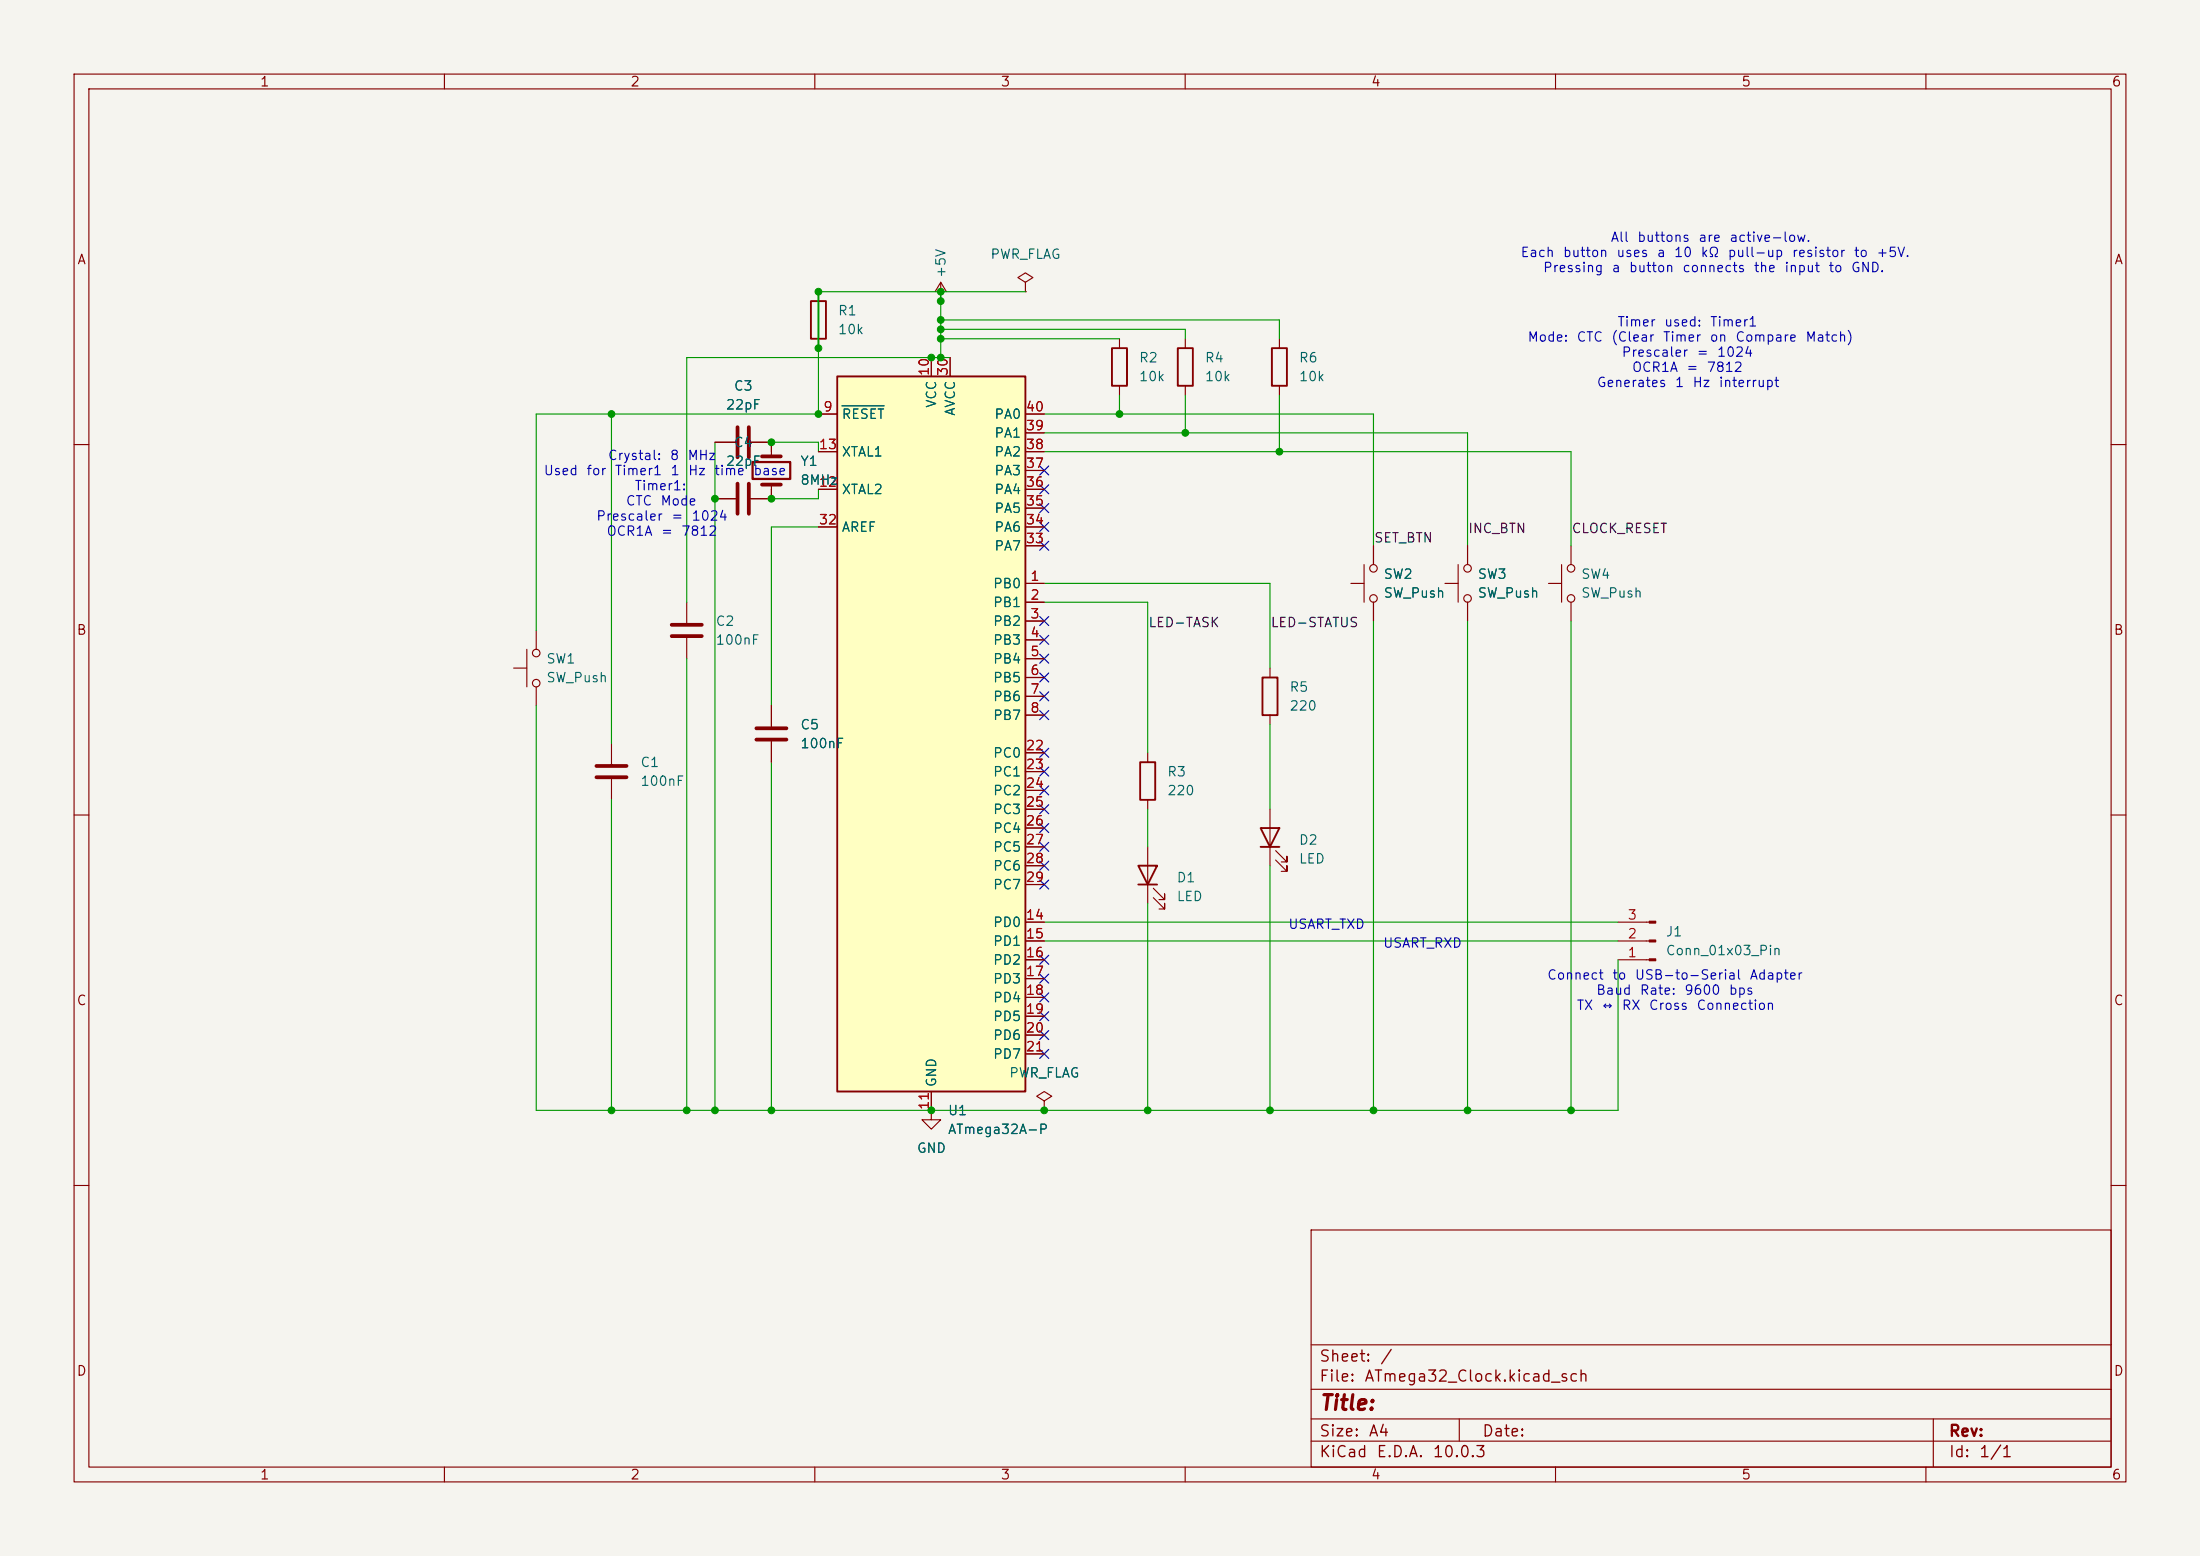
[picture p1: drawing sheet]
<svg xmlns="http://www.w3.org/2000/svg" width="297mm" height="210mm" viewBox="0 0 297 210" stroke-linecap="round" stroke-linejoin="round" font-family="sans-serif">
<path d="M0 0h297v210h-297z" fill="#f5f4ef" stroke="#f5f4ef" stroke-width=".14"/>
<g fill="none" stroke="#840000" stroke-width=".15">
<path d="M10 10h277v190h-277zM12 12h273v186h-273zM60 10v2M110 10v2M160 10v2M210 10v2M260 10v2M127 38.1l-.8 1.3M127 38.1l.8 1.3M127 38.1v2.5M138.4 38.1l1-.6-1-.7-1 .7 1 .6v1.3M138.4 39.4h.1"/>
<path d="M127 40.6h.1M151.1 45.7v1.3M151.1 52.1v1.2M160 45.7v1.3M160 52.1v1.2M10 60h2M182.4 78.7h1.7M184.1 76.2v5.1M185.4 73.7v2.5M209 78.7h1.8M210.8 76.2v5.1M212.1 73.7v2.5"/>
<path d="M285 60h2M69.3 90.2h1.8M71.1 87.6v5.1M72.4 85.1v2.5M72.4 92.7v2.6M171.4 90.2v1.2M171.4 96.5v1.3M185.4 81.3v2.5M212.1 81.3v2.5M10 110h2M82.5 100.3v2.8M82.5 105.2v2.8"/>
<path d="M154.9 101.6v1.3M154.9 108v1.2M154.9 114.3v7.6M155.7 119.9l1.5 1.5v-.7v.7h-.7M171.4 109.2v7.6M172.2 116.1l1.5 1.5v-.8v.8h-.7M172.2 114.8l1.5 1.5v-.7v.7h-.7M285 110h2M155.7 121.2l1.5 1.5v-.8v.8h-.7M218.4 129.5h4.3M218.4 127h4.3M218.4 124.5h4.3"/>
<path d="M125.7 149.9v1.2h1.3l-1.3 1.3-1.2-1.3h1.2M125.7 149.9h.1M141 148.6l1-.6-1-.7-1 .7 1 .6v1.3M141 149.9h.1M10 160h2M177 166h108v32h-108zM285 160h2M60 198v2M110 198v2M160 198v2M177 194.5h108M177 191.5h108"/>
<path d="M177 187.5h108M177 181.5h108M197 191.5v3M210 198v2M260 198v2M261 191.5v6.5"/>
<circle cx="185.4" cy="76.7" r=".51"/>
<circle cx="212.1" cy="76.7" r=".51"/>
<circle cx="72.4" cy="92.2" r=".51"/>
<circle cx="72.4" cy="88.1" r=".51"/>
<circle cx="185.4" cy="80.8" r=".51"/>
<circle cx="212.1" cy="80.8" r=".51"/>
</g>
<g fill="#840000" stroke="#840000" stroke-width=".15">
<path d="M222.7 129.4h.8v.3h-.8z"/>
<path d="M222.7 126.9h.8v.2h-.8z"/>
<path d="M222.7 124.3h.8v.3h-.8z"/>
</g>
<path d="M150.1 47h2v5.1h-2zM159 47h2v5.1h-2zM170.4 91.4h2.1v5.1h-2.1zM153.7 116.8h2.5l-1.3 2.6zM153.7 119.4h2.5M153.9 102.9h2.1v5.1h-2.1zM170.2 111.8h2.5l-1.3 2.5zM170.2 114.3h2.5" fill="none" stroke="#840000" stroke-width=".25"/>
<path d="M80.5 103.4h4.1M80.5 104.9h4.1" fill="none" stroke="#840000" stroke-width=".51"/>
<path d="M113 50.8h25.4v96.5h-25.4z" fill="#ffffc2"/>
<path d="M109.5 40.6h2v5.1h-2zM113 50.8h25.4v96.5h-25.4zM171.7 47h2v5.1h-2z" fill="none" stroke="#840000" stroke-width=".25"/>
<g fill="none" stroke="#840000" stroke-width=".15">
<path d="M110.5 39.4v1.2M96.5 59.7h2.8M101.3 59.7h2.8v1.9M110.5 55.9h2.5M110.5 45.7v1.3M125.7 48.3v2.5M128.3 48.3v2.5M138.4 55.9h2.6M138.4 58.4h2.6M172.7 45.7v1.3M172.7 52.1v1.2M96.5 67.3h2.8"/>
<path d="M104.1 65.4v1.9h-2.8M110.5 66h2.5M110.5 61h2.5M110.5 71.1h2.5M138.4 78.7h2.6M138.4 66h2.6M138.4 61h2.6M138.4 71.1h2.6M138.4 73.7h2.6M138.4 68.6h2.6M138.4 63.5h2.6M185.4 73.7v2.5"/>
<path d="M195.1 78.7h1.7M196.8 76.2v5.1M198.1 73.7v2.5M92.7 81.3v2.8M92.7 86.1v2.8M104.1 95.3v2.7M138.4 81.3h2.6M138.4 83.8h2.6M138.4 86.4h2.6M138.4 88.9h2.6M138.4 91.4h2.6M138.4 94h2.6"/>
<path d="M138.4 96.5h2.6M185.4 81.3v2.5M198.1 81.3v2.5M104.1 100.1v2.8M138.4 101.6h2.6M138.4 104.1h2.6M138.4 106.7h2.6M138.4 109.2h2.6M138.4 111.8h2.6M138.4 114.3h2.6M138.4 116.8h2.6M138.4 119.4h2.6"/>
<path d="M138.4 124.5h2.6M138.4 127h2.6M138.4 129.5h2.6M138.4 132.1h2.6M138.4 134.6h2.6M138.4 137.2h2.6M138.4 139.7h2.6M125.7 149.9h.1M125.7 147.3v2.6M138.4 142.2h2.6M141 149.9h.1"/>
<circle cx="198.1" cy="76.7" r=".51"/>
<circle cx="198.1" cy="80.8" r=".51"/>
</g>
<path d="M113.7 54.8h5.7" fill="none" stroke="#006464" stroke-width=".15"/>
<path d="M99.6 57.7v4M101.1 57.7v4M99.6 65.3v4M101.1 65.3v4M102.9 65.4h2.5M102.9 61.6h2.5M90.7 84.3h4M90.7 85.9h4M102.1 98.3h4.1M102.1 99.8h4.1" fill="none" stroke="#840000" stroke-width=".51"/>
<path d="M101.6 62.4h5.1v2.2h-5.1z" fill="none" stroke="#840000" stroke-width=".3"/>
<path d="M110.5 39.4v7.6" fill="none" stroke="#009600" stroke-width=".25"/>
<g fill="none" stroke="#009600" stroke-width=".15">
<path d="M110.5 39.4h27.9M127 39.4v8.9M82.5 55.9v44.4M96.5 59.7v90.2M104.1 59.7h6.4v1.3M110.5 47v8.9h-38.1v29.2M127 44.5h33v1.2M127 43.2h45.7v2.5M127 45.7h24.1M128.3 48.3h-35.6v33M141 55.9h44.4v17.8M141 58.4h57.1v15.3"/>
<path d="M151.1 53.3v2.6M160 53.3v5.1M172.7 53.3v7.7M110.5 71.1h-6.4v24.2M110.5 66v1.3h-6.4M141 61h71.1v12.7M141 78.7h30.4v11.5M72.4 95.3v54.6h146v-20.4M92.7 88.9v61M141 81.3h13.9v20.3M171.4 97.8v11.4M185.4 83.8v66.1"/>
<path d="M198.1 83.8v66.1M212.1 83.8v66.1M82.5 108v41.9M104.1 102.9v47M154.9 109.2v5.1M171.4 116.8v33.1M141 127h77.4M141 124.5h77.4M154.9 121.9v28"/>
</g>
<g fill="none" stroke="#000084" stroke-width=".15">
<path d="M140.4 62.9l1.2 1.2M140.4 73.1l1.2 1.2M140.4 68l1.2 1.2M140.4 70.5l1.2 1.2M140.4 65.4l1.2 1.2M141.6 62.9l-1.2 1.2M141.6 73.1l-1.2 1.2M141.6 68l-1.2 1.2M141.6 70.5l-1.2 1.2M141.6 65.4l-1.2 1.2M140.4 83.2l1.2 1.2M140.4 93.4l1.2 1.2"/>
<path d="M140.4 95.9l1.2 1.2M140.4 90.8l1.2 1.2M140.4 85.8l1.2 1.2M140.4 88.3l1.2 1.2M141.6 83.2l-1.2 1.2M141.6 93.4l-1.2 1.2M141.6 95.9l-1.2 1.2M141.6 90.8l-1.2 1.2M141.6 85.8l-1.2 1.2M141.6 88.3l-1.2 1.2M140.4 106.1l1.2 1.2M140.4 111.2l1.2 1.2"/>
<path d="M140.4 118.8l1.2 1.2M140.4 116.2l1.2 1.2M140.4 101l1.2 1.2M140.4 103.5l1.2 1.2M140.4 113.7l1.2 1.2M140.4 108.6l1.2 1.2M141.6 106.1l-1.2 1.2M141.6 111.2l-1.2 1.2M141.6 118.8l-1.2 1.2M141.6 116.2l-1.2 1.2M141.6 101l-1.2 1.2M141.6 103.5l-1.2 1.2"/>
<path d="M141.6 113.7l-1.2 1.2M141.6 108.6l-1.2 1.2M140.4 136.6l1.2 1.2M140.4 131.5l1.2 1.2M140.4 128.9l1.2 1.2M140.4 134l1.2 1.2M140.4 139.1l1.2 1.2M141.6 136.6l-1.2 1.2M141.6 131.5l-1.2 1.2M141.6 128.9l-1.2 1.2M141.6 134l-1.2 1.2M141.6 139.1l-1.2 1.2"/>
<path d="M140.4 141.6l1.2 1.2M141.6 141.6l-1.2 1.2"/>
</g>
<g fill="#009600" stroke="#009600" stroke-width=".14">
<circle cx="198.1" cy="149.9" r=".46"/>
<circle cx="212.1" cy="149.9" r=".46"/>
<circle cx="172.7" cy="61" r=".46"/>
<circle cx="127" cy="48.3" r=".46"/>
<circle cx="127" cy="44.5" r=".46"/>
<circle cx="127" cy="39.4" r=".46"/>
<circle cx="127" cy="40.6" r=".46"/>
<circle cx="92.7" cy="149.9" r=".46"/>
<circle cx="96.5" cy="149.9" r=".46"/>
<circle cx="104.1" cy="149.9" r=".46"/>
<circle cx="125.7" cy="149.9" r=".46"/>
<circle cx="82.5" cy="149.9" r=".46"/>
<circle cx="96.5" cy="67.3" r=".46"/>
<circle cx="104.1" cy="59.7" r=".46"/>
<circle cx="127" cy="43.2" r=".46"/>
<circle cx="125.7" cy="48.3" r=".46"/>
<circle cx="127" cy="45.7" r=".46"/>
<circle cx="110.5" cy="55.9" r=".46"/>
<circle cx="110.5" cy="47" r=".46"/>
<circle cx="82.5" cy="55.9" r=".46"/>
<circle cx="110.5" cy="39.4" r=".46"/>
<circle cx="104.1" cy="67.3" r=".46"/>
<circle cx="141" cy="149.9" r=".46"/>
<circle cx="154.9" cy="149.9" r=".46"/>
<circle cx="171.4" cy="149.9" r=".46"/>
<circle cx="151.1" cy="55.9" r=".46"/>
<circle cx="160" cy="58.4" r=".46"/>
<circle cx="185.4" cy="149.9" r=".46"/>
</g>
<text font-size="2" fill="#840000" x="178" y="190.8">Title:</text>
<g font-size="1.5" fill="#840000">
<text x="178" y="184.2">Sheet:</text>
<text x="186.2" y="184.2">/</text>
<text x="178" y="186.9">File:</text>
<text x="184.1" y="186.9">ATmega32_Clock.kicad_sch</text>
<text x="178" y="197.1">KiCad</text>
<text x="178" y="194.3">Size:</text>
<text x="184.7" y="194.3">A4</text>
<text x="185.7" y="197.1">E.D.A.</text>
<text x="193.3" y="197.1">10.0.3</text>
<text x="200" y="194.3">Date:</text>
<text x="263" y="194.3">Rev:</text>
<text x="263" y="197.1">Id:</text>
<text x="267.1" y="197.1">1/1</text>
</g>
<g font-size="1.3" fill="#840000">
<text x="35" y="12">1</text>
<text x="85" y="12">2</text>
<text x="135" y="12">3</text>
<text x="185" y="12">4</text>
<text x="235" y="12">5</text>
<text x="285" y="12">6</text>
<text x="10.3" y="36">A</text>
<text x="285.3" y="36">A</text>
<text x="10.3" y="86">B</text>
<text x="285.3" y="86">B</text>
<text x="10.3" y="136">C</text>
<text x="285.3" y="136">C</text>
<text x="10.3" y="186">D</text>
<text x="285.3" y="186">D</text>
<text x="35" y="200">1</text>
<text x="85" y="200">2</text>
<text x="135" y="200">3</text>
<text x="185" y="200">4</text>
<text x="235" y="200">5</text>
<text x="285" y="200">6</text>
</g>
<g font-size="1.3" fill="#006464">
<text x="133.6" y="35.3">PWR_FLAG</text>
<text x="128" y="37.6" transform="rotate(-90 128 37.6)">+5V</text>
<text x="113" y="42.9">R1</text>
<text x="113" y="45.4">10k</text>
<text x="99" y="53">C3</text>
<text x="153.7" y="49.2">R2</text>
<text x="153.7" y="51.8">10k</text>
<text x="162.6" y="49.2">R4</text>
<text x="162.6" y="51.8">10k</text>
<text x="175.3" y="49.2">R6</text>
<text x="175.3" y="51.8">10k</text>
<text x="97.9" y="55.6">22pF</text>
<text x="113.5" y="56.9">RESET</text>
<text x="126.7" y="55.1" transform="rotate(-90 126.7 55.1)">VCC</text>
<text x="129.2" y="56.2" transform="rotate(-90 129.2 56.2)">AVCC</text>
<text x="134.2" y="59.4">PA1</text>
<text x="134.2" y="56.9">PA0</text>
<text x="97.9" y="63.2">22pF</text>
<text x="99" y="60.7">C4</text>
<text x="108" y="63.2">Y1</text>
<text x="108" y="65.7">8MHz</text>
<text x="113.5" y="61.9">XTAL1</text>
<text x="134.2" y="64.5">PA3</text>
<text x="134.2" y="61.9">PA2</text>
<text x="113.5" y="67">XTAL2</text>
<text x="134.2" y="69.6">PA5</text>
<text x="134.2" y="67">PA4</text>
<text x="113.5" y="72.1">AREF</text>
<text x="134.2" y="74.6">PA7</text>
<text x="134.2" y="72.1">PA6</text>
<text x="134" y="79.7">PB0</text>
<text x="134" y="82.3">PB1</text>
<text x="186.7" y="78.4">SW2</text>
<text x="186.7" y="81">SW_Push</text>
<text x="199.4" y="78.4">SW3</text>
<text x="199.4" y="81">SW_Push</text>
<text x="213.4" y="78.4">SW4</text>
<text x="213.4" y="81">SW_Push</text>
<text x="73.7" y="89.9">SW1</text>
<text x="96.5" y="84.8">C2</text>
<text x="96.5" y="87.3">100nF</text>
<text x="134" y="84.8">PB2</text>
<text x="134" y="87.3">PB3</text>
<text x="134" y="89.9">PB4</text>
<text x="73.7" y="92.4">SW_Push</text>
<text x="134" y="92.4">PB5</text>
<text x="134" y="95">PB6</text>
<text x="174" y="93.7">R5</text>
<text x="108" y="98.8">C5</text>
<text x="108" y="101.3">100nF</text>
<text x="134" y="97.5">PB7</text>
<text x="174" y="96.2">220</text>
<text x="86.4" y="103.8">C1</text>
<text x="86.4" y="106.4">100nF</text>
<text x="134" y="102.6">PC0</text>
<text x="134" y="105.1">PC1</text>
<text x="134" y="107.7">PC2</text>
<text x="157.5" y="105.1">R3</text>
<text x="157.5" y="107.7">220</text>
<text x="134" y="110.2">PC3</text>
<text x="134" y="112.7">PC4</text>
<text x="134" y="115.3">PC5</text>
<text x="134" y="117.8">PC6</text>
<text x="158.8" y="119.4">D1</text>
<text x="175.3" y="114.3">D2</text>
<text x="175.3" y="116.9">LED</text>
<text x="134" y="125.4">PD0</text>
<text x="134" y="120.4">PC7</text>
<text x="158.8" y="121.9">LED</text>
<text x="134" y="128">PD1</text>
<text x="134" y="130.5">PD2</text>
<text x="224.8" y="126.7">J1</text>
<text x="224.8" y="129.2">Conn_01x03_Pin</text>
<text x="134" y="133.1">PD3</text>
<text x="134" y="135.6">PD4</text>
<text x="134" y="138.1">PD5</text>
<text x="134" y="140.7">PD6</text>
<text x="134" y="143.2">PD7</text>
<text x="126.7" y="146.8" transform="rotate(-90 126.7 146.8)">GND</text>
<text x="136.2" y="145.8">PWR_FLAG</text>
<text x="123.7" y="155.9">GND</text>
<text x="127.9" y="153.4">ATmega32A-P</text>
<text x="127.9" y="150.8">U1</text>
</g>
<g font-size="1.3" fill="#0000c2">
<text x="205.2" y="35">Each</text>
<text x="210.9" y="35">button</text>
<text x="217.3" y="33">All</text>
<text x="218.1" y="35">uses</text>
<text x="220.9" y="33">buttons</text>
<text x="223.6" y="35">a</text>
<text x="225.9" y="35">10</text>
<text x="229.2" y="33">are</text>
<text x="229.5" y="35">kΩ</text>
<text x="233.1" y="35">pull-up</text>
<text x="233.4" y="33">active-low.</text>
<text x="241.8" y="35">resistor</text>
<text x="250.2" y="35">to</text>
<text x="253.2" y="35">+5V.</text>
<text x="208.2" y="37.1">Pressing</text>
<text x="217.5" y="37.1">a</text>
<text x="219.8" y="37.1">button</text>
<text x="227" y="37.1">connects</text>
<text x="236.7" y="37.1">the</text>
<text x="240.8" y="37.1">input</text>
<text x="246.7" y="37.1">to</text>
<text x="249.8" y="37.1">GND.</text>
<text x="206.1" y="46.4">Mode:</text>
<text x="212.7" y="46.4">CTC</text>
<text x="217.4" y="46.4">(Clear</text>
<text x="218.3" y="44.4">Timer</text>
<text x="224.4" y="46.4">Timer</text>
<text x="224.6" y="44.4">used:</text>
<text x="230.7" y="46.4">on</text>
<text x="230.8" y="44.4">Timer1</text>
<text x="234.2" y="46.4">Compare</text>
<text x="243.6" y="46.4">Match)</text>
<text x="215.5" y="52.6">Generates</text>
<text x="218.8" y="48.5">Prescaler</text>
<text x="220.2" y="50.5">OCR1A</text>
<text x="226" y="52.6">1</text>
<text x="227.6" y="50.5">=</text>
<text x="228.4" y="52.6">Hz</text>
<text x="229" y="48.5">=</text>
<text x="230.3" y="50.5">7812</text>
<text x="231.7" y="48.5">1024</text>
<text x="231.9" y="52.6">interrupt</text>
<text x="73.3" y="64.5">Used</text>
<text x="79.1" y="64.5">for</text>
<text x="82" y="62.4">Crystal:</text>
<text x="82.9" y="64.5">Timer1</text>
<text x="90.3" y="62.4">8</text>
<text x="90.4" y="64.5">1</text>
<text x="92.7" y="62.4">MHz</text>
<text x="92.8" y="64.5">Hz</text>
<text x="96.3" y="64.5">time</text>
<text x="101.6" y="64.5">base</text>
<text x="80.4" y="70.6">Prescaler</text>
<text x="84.4" y="68.5">CTC</text>
<text x="85.6" y="66.5">Timer1:</text>
<text x="89.1" y="68.5">Mode</text>
<text x="90.5" y="70.6">=</text>
<text x="93.3" y="70.6">1024</text>
<text x="81.8" y="72.6">OCR1A</text>
<text x="89.1" y="72.6">=</text>
<text x="91.9" y="72.6">7812</text>
<text x="173.8" y="125.7">USART_TXD</text>
<text x="186.6" y="128.2">USART_RXD</text>
<text x="208.8" y="132.5">Connect</text>
<text x="212.8" y="136.6">TX</text>
<text x="215.4" y="134.6">Baud</text>
<text x="216.1" y="136.6">↔</text>
<text x="217.6" y="132.5">to</text>
<text x="218.9" y="136.6">RX</text>
<text x="220.6" y="132.5">USB-to-Serial</text>
<text x="221.3" y="134.6">Rate:</text>
<text x="222.5" y="136.6">Cross</text>
<text x="227.3" y="134.6">9600</text>
<text x="228.9" y="136.6">Connection</text>
<text x="233.3" y="134.6">bps</text>
<text x="236.1" y="132.5">Adapter</text>
</g>
<g font-size="1.3" fill="#a90000">
<text x="125.7" y="50.8" transform="rotate(-90 125.7 50.8)">10</text>
<text x="128.2" y="50.8" transform="rotate(-90 128.2 50.8)">30</text>
<text x="111.1" y="55.9">9</text>
<text x="138.4" y="58.4">39</text>
<text x="138.4" y="55.9">40</text>
<text x="110.4" y="60.9">13</text>
<text x="138.4" y="63.5">37</text>
<text x="138.4" y="60.9">38</text>
<text x="110.4" y="66">12</text>
<text x="110.4" y="71.1">32</text>
<text x="138.4" y="71.1">34</text>
<text x="138.4" y="68.6">35</text>
<text x="138.4" y="66">36</text>
<text x="138.4" y="73.6">33</text>
<text x="139" y="78.7">1</text>
<text x="139" y="81.3">2</text>
<text x="139" y="83.8">3</text>
<text x="139" y="86.3">4</text>
<text x="139" y="88.9">5</text>
<text x="139" y="91.4">6</text>
<text x="139" y="94">7</text>
<text x="138.4" y="101.6">22</text>
<text x="139" y="96.5">8</text>
<text x="138.4" y="104.1">23</text>
<text x="138.4" y="106.7">24</text>
<text x="138.4" y="109.2">25</text>
<text x="138.4" y="111.7">26</text>
<text x="138.4" y="114.3">27</text>
<text x="138.4" y="116.8">28</text>
<text x="138.4" y="119.4">29</text>
<text x="138.4" y="124.4">14</text>
<text x="219.6" y="124.4">3</text>
<text x="138.4" y="127">15</text>
<text x="138.4" y="129.5">16</text>
<text x="219.6" y="129.5">1</text>
<text x="219.6" y="127">2</text>
<text x="138.4" y="132.1">17</text>
<text x="138.4" y="134.6">18</text>
<text x="138.4" y="137.1">19</text>
<text x="138.4" y="139.7">20</text>
<text x="138.4" y="142.2">21</text>
<text x="125.7" y="149.9" transform="rotate(-90 125.7 149.9)">11</text>
</g>
<g font-size="1.3" fill="#0f0f0f">
<text x="185.4" y="73.5">SET_BTN</text>
<text x="198.1" y="72.3">INC_BTN</text>
<text x="212.1" y="72.3">CLOCK_RESET</text>
<text x="154.9" y="85">LED-TASK</text>
<text x="171.4" y="85">LED-STATUS</text>
</g>
</svg>
